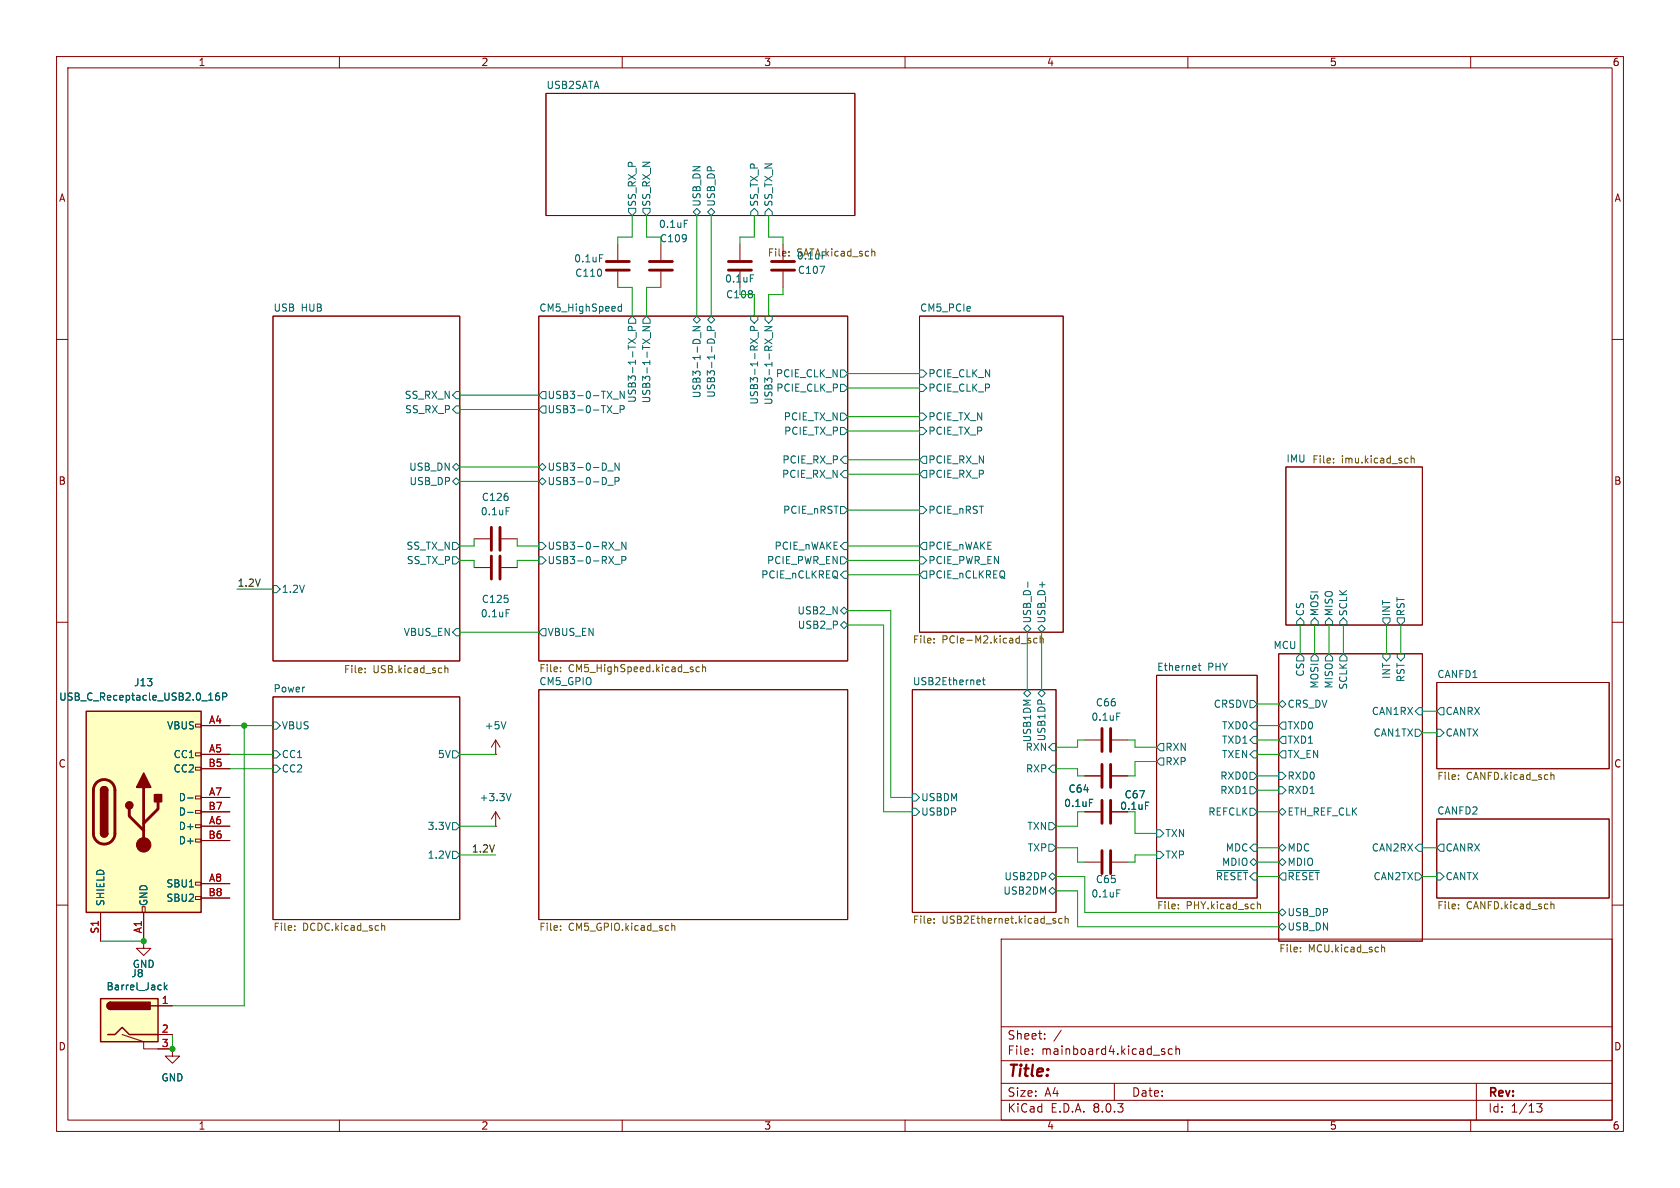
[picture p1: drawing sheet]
<svg xmlns="http://www.w3.org/2000/svg" width="297mm" height="210mm" viewBox="0 0 297 210" stroke-linecap="round" stroke-linejoin="round" font-family="sans-serif">
<g fill="none" stroke="#840000" stroke-width=".18">
<path d="M10 10h277v190h-277zM12 12h273v186h-273zM60 10v2M96.5 16.5h54.6v21.6h-54.6zM110 10v2M160 10v2M210 10v2M260 10v2M10 60h2M48.3 55.9h33v60.9h-33zM95.2 55.9h54.7v60.9h-54.7zM162.6 55.9h25.4v55.9h-25.4z"/>
<path d="M285 60h2M227.3 82.6h24.2v27.9h-24.2zM10 110h2M204.5 119.4h17.7v39.4h-17.7zM226.1 115.6h25.4v50.8h-25.4zM285 110h2M48.3 123.2h33v39.4h-33zM87.6 133.4h.1M87.6 130.8l-.7 1.3M87.6 130.8v2.6M87.6 130.8l.8 1.3M95.2 121.9h54.7v40.7h-54.7z"/>
<path d="M161.3 121.9h25.4v39.4h-25.4zM254 120.7h30.5v15.2h-30.5zM10 160h2M87.6 146.1h.1M87.6 143.5v2.6M87.6 143.5l-.7 1.3M87.6 143.5l.8 1.3M254 144.8h30.5v14h-30.5zM285 160h2M25.4 166.4v1.2h1.3l-1.3 1.3-1.3-1.3h1.3M25.4 166.4h.1M177 166h108v32h-108z"/>
<path d="M30.5 185.4v1.3h1.2l-1.2 1.3-1.3-1.3h1.3M30.5 185.4h.1M60 198v2M110 198v2M160 198v2M177 194.5h108M177 191.5h108M177 187.5h108M177 181.5h108M182.5 186.3v.1M182.5 185.5v.1M184.7 183.6v.1"/>
<path d="M184.7 182.8v.1M187.6 182.1l-1.3 2M197 191.5v3M205.5 185.9l.4 .1 .1 .2-.3 .2h-.2M205.5 185.4l.4 .1M207.2 185.5l-.4-.1-.3 .3v.4l.2 .2h.5M207.9 185.5l.2-.1 .4 .1v.9M207.9 184.9v1.5M210 198v2M260 198v2M261 191.5v6.5M271.7 195.1h.9l-.5 .6 .4 .1v.7l-.2 .1-.6-.1"/>
</g>
<g fill="none" stroke="#006464" stroke-width=".18">
<path d="M111.1 36.8h1.3v.7l-.6 .6-.7-.6zM113.7 36.8h1.2v.7l-.6 .6-.6-.6zM123.2 36.8l.6 .7-.6 .6-.6-.6zM125.1 37.5l.6-.7 .7 .7-.7 .6zM133.3 36.8l.7 .7v.6h-1.3v-.6zM135.9 36.8l.6 .7v.6h-1.2v-.6zM109.9 53.7v1.3M109.9 54.2h-.4l-.2 .2 .1 .5h.5M111.7 58.4v-.6l-.2-.1h-.3l-.1 .7h1.2M111.8 55.9l.6 .6v.7h-1.3v-.7zM112.5 58.7v1M113.6 57.7h1.3l-1.3 .8h1.3"/>
<path d="M114.3 55.9l.6 .6v.7h-1.2v-.7zM115 58.8v.9M122.5 57.7h1.3l-1.3 .8h1.3M122.6 56.5l.6-.6 .6 .6-.6 .7zM123.9 58.8v.9M125.1 56.5l.6-.6 .7 .6-.7 .7zM125.7 58.4l-.1-.6-.1-.1h-.3l-.2 .7h1.3M126.4 58.7v1M132.7 55.9h1.3v.6l-.7 .7-.6-.7zM133.3 58.4v-.6l-.2-.1h-.3l-.1 .7h1.2M134.1 58.7v1M135.2 57.7h1.3l-1.3 .8h1.3"/>
<path d="M135.3 55.9h1.2v.6l-.6 .7-.6-.7zM136.6 58.8v.9M80.6 69.2h.7v1.3h-.7l-.6-.6zM80.6 71.8h.7v1.2h-.7l-.6-.6zM95.9 71.8h.6v1.2h-.6l-.7-.6zM95.9 69.2h.6v1.3h-.6l-.7-.6zM108.4 73.1h.9M108.4 70.6h.9M109.6 72.4l.6-.1 .2-.2-.1-.3-.7-.1v1.3M110.4 69.2v1.2l-.8-1.2v1.2M148.6 75.6h.6l.7 .6-.7 .6h-.6zM148.6 73h.6l.7 .7-.7 .6h-.6z"/>
<path d="M148.6 67.9h.6l.7 .7-.7 .6h-.6zM148.6 65.4h.6l.7 .6-.7 .7h-.6zM162.6 65.4h.6l.6 .6-.6 .7h-.6zM162.6 67.9h.6l.6 .7-.6 .6h-.6zM162.6 75.6h.6l.6 .6-.6 .6h-.6zM162.6 73h.6l.6 .7-.6 .6h-.6zM80 82.6l.6-.7 .7 .7-.7 .6zM80 85.1l.6-.6 .7 .6-.7 .6zM80 98.4h.6l.7 .7-.7 .6h-.6zM80 95.9h.6l.7 .6-.7 .7h-.6zM95.2 82.6l.7-.7 .6 .7-.6 .6zM95.2 85.1l.7-.6 .6 .6-.6 .6z"/>
<path d="M95.2 95.9h.7l.6 .6-.6 .7h-.7zM95.2 98.4h.7l.6 .7-.6 .6h-.7zM107.5 83.3h.9M107.5 85.8h.9M108.7 97.2h.9M108.7 99.8h.9M108.7 85.1l.6-.1 .2-.2-.1-.3-.7-.1v1.3M109.5 81.9v1.2l-.8-1.2v1.2M109.9 99h.6l.2-.2-.1-.3-.7-.1v1.2M110.7 95.8v1.3l-.8-1.3v1.3M148.6 89.5h.6l.7 .7-.7 .6h-.6zM148.6 98.4h.6l.7 .7-.7 .6h-.6z"/>
<path d="M149.2 83.2h.7v1.3h-.7l-.6-.7zM149.2 80.6h.7v1.3h-.7l-.6-.6zM149.2 95.9h.7v1.3h-.7l-.6-.7zM162.6 89.5h.6l.6 .7-.6 .6h-.6zM162.6 98.4h.6l.6 .7-.6 .6h-.6zM163.2 80.6h.6v1.3h-.6l-.6-.6zM163.2 83.2h.6v1.3h-.6l-.6-.7zM163.2 95.9h.6v1.3h-.6l-.6-.7zM48.3 103.5h.6l.6 .6-.6 .7h-.6zM80.6 111.1h.7v1.3h-.7l-.6-.6zM95.9 111.1h.6v1.3h-.6l-.7-.6zM148.6 108l.6-.7 .7 .7-.7 .6z"/>
<path d="M149.2 109.9l.7 .6-.7 .6-.6-.6zM149.2 101h.7v1.2h-.7l-.6-.6zM163.2 101h.6v1.2h-.6l-.6-.6zM173.8 119.8v1.1l.4 .1M181 111.1l.6-.6 .6 .6-.6 .7zM181.7 102.9v.9M183.5 111.1l.6-.6 .7 .6-.7 .7zM211.8 117.7h.5M212 117.2v1.1l.3 .2M229.9 115.6l.6 .6v.6h-1.3v-.6zM229.9 109.2l.6 .7v.6h-1.3v-.6zM232.4 115.6l.6 .6v.6h-1.2v-.6z"/>
<path d="M232.4 109.2l.6 .7v.6h-1.2v-.6zM234.9 115.6l.7 .6v.6h-1.3v-.6zM234.9 109.2l.7 .7v.6h-1.3v-.6zM237.5 115.6l.6 .6v.6h-1.2v-.6zM237.5 109.2l.6 .7v.6h-1.2v-.6zM244.5 115.6h1.2v.6l-.6 .6-.6-.6zM244.5 109.2h1.2v.7l-.6 .6-.6-.6zM247 115.6h1.3v.6l-.7 .6-.6-.6zM247 109.2h1.3v.7l-.7 .6-.6-.6zM48.3 132.7h.6l.6 .7-.6 .6h-.6zM48.3 135.3h.6l.6 .6-.6 .6h-.6zM48.3 127.6h.6l.6 .7-.6 .6h-.6z"/>
<path d="M80 132.7h.6l.7 .7-.7 .6h-.6zM89.4 127.6l-.4 1.2M173.1 120.2l.2 .3-.6 .1M173.2 121h-.1M173.7 120.2h.5M181 122.6l.6-.7 .6 .7-.6 .6zM183.5 122.6l.6-.7 .7 .7-.7 .6zM186.1 135.3h.6v1.2h-.6l-.7-.6zM186.1 131.4h.6v1.3h-.6l-.7-.6zM205.1 134h.6v1.3h-.6l-.6-.7zM205.1 131.4h.6v1.3h-.6l-.6-.6zM221 123.8h.6l.6 .7-.6 .6h-.6z"/>
<path d="M221 136.5h.6l.6 .7-.6 .6h-.6zM221 139.1h.6l.6 .6-.6 .6h-.6zM221.6 127.6h.6v1.3h-.6l-.6-.6zM221.6 130.2h.6v1.2h-.6l-.6-.6zM221.6 132.7h.6v1.3h-.6l-.6-.6zM226.1 124.5l.6-.7 .6 .7-.6 .6zM226.1 136.5h.6l.6 .7-.6 .6h-.6zM226.1 139.1h.6l.6 .6-.6 .6h-.6zM226.7 130.2h.6v1.2h-.6l-.6-.6zM226.7 127.6h.6v1.3h-.6l-.6-.6zM226.7 132.7h.6v1.3h-.6l-.6-.6zM250.2 128.9h.6l.7 .6-.7 .7h-.6z"/>
<path d="M250.8 125.1h.7v1.3h-.7l-.6-.7zM254 128.9h.6l.7 .6-.7 .7h-.6zM254.6 125.1h.7v1.3h-.7l-.6-.7zM80 145.4h.6l.7 .7-.7 .6h-.6zM80 150.5h.6l.7 .6-.7 .7h-.6zM90.4 140.3l-.5 1.2M161.3 140.3h.6l.7 .7-.7 .6h-.6zM161.3 142.9h.6l.7 .6-.7 .6h-.6zM185.4 149.2h.7l.6 .7-.6 .6h-.7zM185.4 145.4h.7l.6 .7-.6 .6h-.7zM185.4 154.9l.7-.6 .6 .6-.6 .7zM185.4 157.5l.7-.7 .6 .7-.6 .6z"/>
<path d="M204.5 146.7h.6l.6 .6-.6 .7h-.6zM204.5 150.5h.6l.6 .6-.6 .7h-.6zM215.1 153.9h5.5M221 142.9h.6l.6 .6-.6 .6h-.6zM221 152.4l.6-.6 .6 .6-.6 .6zM221.6 149.2h.6v1.3h-.6l-.6-.6zM226.1 143.5l.6-.6 .6 .6-.6 .6zM226.1 152.4l.6-.6 .6 .6-.6 .6zM226.1 149.9l.6-.7 .6 .7-.6 .6zM226.7 154.3h.6v1.3h-.6l-.6-.7zM227.7 153.9h5.5M250.2 154.3h.6l.7 .6-.7 .7h-.6z"/>
<path d="M250.8 149.2h.7v1.3h-.7l-.6-.6zM254 154.3h.6l.7 .6-.7 .7h-.6zM254.6 149.2h.7v1.3h-.7l-.6-.6zM226.1 161.3l.6-.6 .6 .6-.6 .6zM226.1 163.8l.6-.6 .6 .6-.6 .7z"/>
</g>
<g fill="none" stroke="#725600" stroke-width=".18">
<path d="M139.5 45.1v.2M139.5 44.5v.1M154.3 44.4l.4 .2v.7M235.8 81.7v.1M235.8 81.1v.1M248.8 81l.1 .1M248.9 81.8h-.1M249.5 80.6v1.2M249.5 81.1l.2-.1 .3 .1v.7M64.6 118.8v.1M64.6 118.1v.2M78.6 117.7v1.2"/>
<path d="M78.6 118.2l.2-.1h.3l.1 .8M99.1 118.6v.1M99.1 118v.1M123.7 118l-.4-.1-.3 .2 .2 .6h.5M124.2 118l.2-.1 .3 .1v.7M124.2 117.5v1.2M165.1 113.5v.2M165.1 112.9v.1M183.3 112.9l-.3-.1-.3 .3 .2 .5h.4M183.9 112.9l.2-.1 .3 .1v.8M183.9 112.4v1.3M257.9 137.7v.1"/>
<path d="M257.9 137v.1M274.2 136.5v1.3M274.2 137.1l.2-.1h.3v.8M208.3 159.9v.1M222.3 159.9l.2-.1 .3 .1v.8M222.3 159.4v1.3M257.9 159.9v.1M274.2 159.4v1.3M274.2 159.9l.2-.1 .3 .1v.8M52.1 164.3v.2M52.1 163.7v.1M67.5 163.2v1.3"/>
<path d="M67.5 163.7l.2-.1 .3 .1v.8M99.1 163.7v.1M99.1 164.3v.2M118.8 163.7l.1-.1 .3 .1 .1 .8M118.8 163.2v1.3M165.1 162.4v.1M165.1 163.1v.1M187.8 162.4h-.4l-.2 .2 .1 .5h.5M188.3 162.5l.2-.1h.3v.8M188.3 161.9v1.3M208.3 160.5v.2M229.9 168.2v.1"/>
<path d="M229.9 167.5v.1M244.2 167v1.3M244.2 167.6l.2-.2 .3 .1 .1 .8M257.9 160.5v.2"/>
</g>
<path d="M17.8 176.5h10.1v7.7h-10.1z" fill="#ffffc2"/>
<path d="M17.8 176.5h10.1v7.7h-10.1zM19.6 177.2a.64 .64 0 0 0-.7 .6 .64 .64 0 0 0 .7 .6M26.7 177.8h1.2M19 182.9h1.3l1.3-1.3 1.3 1.3h5" fill="none" stroke="#840000" stroke-width=".25"/>
<g fill="#840000" stroke="#840000" stroke-width=".25">
<path d="M19.1 177.4l.5-.2v1.2a.63 .63 0 0 1-.6-.4 .63 .63 0 0 1 .1-.6z"/>
<path d="M19.6 177.2h6.9v1.2h-6.9z"/>
</g>
<path d="M27.9 177.8h2.6M21.6 182.9l3.8 1.3v1.2h5.1M27.9 182.9h2.6" fill="none" stroke="#840000" stroke-width=".18"/>
<path d="M29.1 173.7v1.3M29.2 174.5l.3 .5M29.5 174.1l-.4 .5" fill="none" stroke="#006464" stroke-width=".18"/>
<path d="M15.2 125.7h20.4v35.6h-20.4z" fill="#ffffc2"/>
<g fill="none" stroke="#840000" stroke-width=".18">
<path d="M109.2 43.2v2.8M109.2 48v2.8M116.8 43.2v2.8M116.8 48v2.8M130.8 43.2v2.8M130.8 48v2.8M138.4 43.2v2.8M138.4 48v2.8M83.8 95.3h2.8M88.6 95.3h2.8M83.8 100.3h2.8M88.6 100.3h2.8"/>
<path d="M34.5 135.6h1.1v.5h-1.1zM34.5 133.1h1.1v.5h-1.1zM34.5 128h1.1v.5h-1.1zM35.6 128.3h5M35.6 133.4h5M35.6 135.9h5M191.8 137.2h2.8M191.8 130.8h2.8M196.6 137.2h2.8M196.6 130.8h2.8M34.5 158.5h1.1v.5h-1.1zM34.5 156h1.1v.5h-1.1z"/>
<path d="M34.5 148.3h1.1v.5h-1.1zM34.5 145.8h1.1v.5h-1.1zM34.5 143.3h1.1v.5h-1.1zM34.5 140.7h1.1v.5h-1.1zM35.6 146.1h5M35.6 141h5M35.6 156.2h5M35.6 148.6h5M35.6 143.5h5M35.6 158.8h5M191.8 143.5h2.8M191.8 152.4h2.8"/>
<path d="M196.6 143.5h2.8M196.6 152.4h2.8M17.8 161.3v5.1M25.1 160.3h.6v1h-.6zM25.4 166.4h.1M25.4 161.3v5.1M27.9 177.8h2.6M27.9 182.9h2.6M27.9 185.4h2.6M30.5 185.4h.1"/>
</g>
<path d="M15.2 125.7h20.4v35.6h-20.4zM17.8 139.7a.64 .64 0 0 1 .6-.6 .64 .64 0 0 1 .6 .6M17.8 147.3a.64 .64 0 0 0 .6 .7 .64 .64 0 0 0 .6-.7" fill="none" stroke="#840000" stroke-width=".25"/>
<g fill="none" stroke="#840000" stroke-width=".51">
<path d="M107.2 46.2h4.1M107.2 47.8h4.1M114.8 46.2h4.1M114.8 47.8h4.1M128.8 46.2h4M128.8 47.8h4M136.4 46.2h4.1M136.4 47.8h4.1M86.9 93.2v4.1M86.9 98.3v4.1M88.4 93.2v4.1M88.4 98.3v4.1"/>
<path d="M17.1 138.4a1.9 1.9 0 0 1 2-.5 1.9 1.9 0 0 1 1.2 1.8v7.6a1.91 1.91 0 0 1-1.9 1.9 1.91 1.91 0 0 1-1.9-1.9v-7.7l.2-.7zM25.4 139.2v10.2M194.8 128.8v4M194.8 135.1v4.1M196.3 128.8v4M196.3 135.1v4.1M22.9 143v1.3l2.5 2.5M27.9 141.7v1.3l-2.5 2.5M194.8 141.5v4M194.8 150.4v4M196.3 141.5v4M196.3 150.4v4"/>
</g>
<g fill="#840000" stroke="#840000" stroke-width=".25">
<path d="M17.8 147.3h1.2a.64 .64 0 0 1-.6 .7 .64 .64 0 0 1-.6-.7z"/>
<path d="M17.8 139.7h1.2v7.6h-1.2z"/>
<path d="M18 139.3a.64 .64 0 0 1 .7-.2 .64 .64 0 0 1 .3 .6h-1.2z"/>
<path d="M25.4 136.7l1.3 2.5h-2.6z"/>
<path d="M27.3 140.5h1.3v1.2h-1.3z"/>
<circle cx="22.9" cy="142.4" r=".63"/>
</g>
<circle cx="25.4" cy="149.4" r="1.27" fill="#840000" stroke="#840000" stroke-width=".18"/>
<g fill="none" stroke="#006464" stroke-width=".18">
<path d="M121 38.9h.6M106 45h.6M132.7 48.6h.6M144.9 47.1h.9l-.6 1.2M89.5 89.7h.6M89.5 107.8h.6M38.7 122.5l-.4 .1a.86 .86 0 0 0 0 1.2l.5-.2v-.4l-.2-.2h-.4l-.1 .2M39.4 123.2l.6-.1 .1-.2-.1-.3-.6-.1v1.3M197.4 126.1h.6M33.2 141.1h.9M33.2 143.6h.9M192.6 141.3h.6"/>
<path d="M197.4 157.3h.6M202.5 141.8h.6M29.1 173.7v1.3M29.2 174.5l.3 .5M29.5 174.1l-.4 .5"/>
</g>
<g fill="none" stroke="#009600" stroke-width=".18">
<path d="M111.8 38.1v3.8h-2.6v1.3M114.3 38.1v3.8h2.5M123.2 38.1v17.8M125.7 38.1v17.8M133.3 38.1v3.8h-2.5v1.3M135.9 38.1v3.8h2.5v1.3M109.2 50.8h2.6v5.1M116.8 50.8h-2.5v5.1M130.8 50.8v1.3h2.5v3.8M138.4 50.8v1.3h-2.5v3.8M81.3 72.4h13.9M81.3 69.9h13.9"/>
<path d="M149.9 68.6h12.7M149.9 66h12.7M149.9 76.2h12.7M149.9 73.7h12.7M81.3 82.6h13.9M81.3 99.1h2.5v1.2M81.3 85.1h13.9M83.8 95.3v1.2h-2.5M91.4 95.3v1.2h3.8M95.2 99.1h-3.8v1.2M149.9 96.5h12.7M149.9 99.1h12.7"/>
<path d="M149.9 90.2h12.7M149.9 83.8h12.7M149.9 81.3h12.7M41.9 104.1h6.4M81.3 111.8h13.9M149.9 110.5h6.3v33h5.1M149.9 108h7.6v33h3.8M149.9 101.6h12.7M181.6 111.8v10.1M184.1 111.8v10.1M229.9 110.5v5.1M232.4 110.5v5.1"/>
<path d="M234.9 110.5v5.1M237.5 110.5v5.1M245.1 110.5v5.1M247.6 110.5v5.1M40.6 128.3h7.7M40.6 133.4h7.7M40.6 135.9h7.7M43.2 128.3v49.5h-12.7M81.3 133.4h6.3M186.7 135.9h3.8v1.3h1.3M191.8 130.8h-1.3v1.3h-3.8M199.4 130.8h1.3v1.3h3.8"/>
<path d="M204.5 134.6h-3.8v2.6h-1.3M222.2 128.3h3.9M222.2 133.4h3.9M222.2 130.8h3.9M222.2 139.7h3.9M222.2 137.2h3.9M222.2 124.5h3.9M251.5 125.7h2.5M251.5 129.5h2.5M81.3 146.1h6.3M81.3 151.1h6.3M186.7 149.9h3.8v2.5h1.3"/>
<path d="M186.7 154.9h5.1v6.4h34.3M186.7 157.5h3.8v6.3h35.6M191.8 143.5h-1.3v2.6h-3.8M200.7 143.5v3.8h3.8M204.5 151.1h-3.8v1.3h-1.3M222.2 149.9h3.9M222.2 143.5h3.9M222.2 154.9h3.9M222.2 152.4h3.9M251.5 149.9h2.5M251.5 154.9h2.5M17.8 166.4h7.6"/>
<path d="M30.5 182.9v2.5"/>
</g>
<g fill="#009600" stroke="#009600" stroke-width=".18">
<circle cx="25.4" cy="166.4" r=".46"/>
<circle cx="30.5" cy="185.4" r=".46"/>
<circle cx="43.2" cy="128.3" r=".46"/>
</g>
<text font-size="2.8" fill="#840000" x="178" y="190.9">Title:</text>
<g font-size="2.1" fill="#840000">
<text x="178" y="184">Sheet:</text>
<text x="178" y="186.7">File:</text>
<text x="184.1" y="186.7">mainboard4.kicad_sch</text>
<text x="178" y="196.9">KiCad</text>
<text x="178" y="194.1">Size:</text>
<text x="184.7" y="194.1">A4</text>
<text x="185.7" y="196.9">E.D.A.</text>
<text x="193.3" y="196.9">8.0.3</text>
<text x="200" y="194.1">Date:</text>
<text x="263" y="194.3">Rev:</text>
<text x="263" y="196.9">Id:</text>
<text x="267.1" y="196.9">1/13</text>
</g>
<g font-size="1.8" fill="#840000">
<text x="35" y="11.9">1</text>
<text x="85" y="11.9">2</text>
<text x="135" y="11.9">3</text>
<text x="185" y="11.9">4</text>
<text x="235" y="11.9">5</text>
<text x="285" y="11.9">6</text>
<text x="10.3" y="35.9">A</text>
<text x="285.3" y="35.9">A</text>
<text x="10.3" y="85.9">B</text>
<text x="285.3" y="85.9">B</text>
<text x="10.3" y="135.9">C</text>
<text x="285.3" y="135.9">C</text>
<text x="10.3" y="185.9">D</text>
<text x="285.3" y="185.9">D</text>
<text x="35" y="199.9">1</text>
<text x="85" y="199.9">2</text>
<text x="135" y="199.9">3</text>
<text x="185" y="199.9">4</text>
<text x="235" y="199.9">5</text>
<text x="285" y="199.9">6</text>
</g>
<g font-size="1.8" fill="#006464">
<text x="96.5" y="15.8">USB2SATA</text>
<text x="112.6" y="36.6" transform="rotate(-90 112.6 36.6)">SS_RX_P</text>
<text x="115.2" y="36.6" transform="rotate(-90 115.2 36.6)">SS_RX_N</text>
<text x="116.4" y="40.5">0.1uF</text>
<text x="124.1" y="36.6" transform="rotate(-90 124.1 36.6)">USB_DN</text>
<text x="126.6" y="36.6" transform="rotate(-90 126.6 36.6)">USB_DP</text>
<text x="134.2" y="36.6" transform="rotate(-90 134.2 36.6)">SS_TX_P</text>
<text x="136.8" y="36.6" transform="rotate(-90 136.8 36.6)">SS_TX_N</text>
<text x="101.4" y="46.6">0.1uF</text>
<text x="140.8" y="46.1">0.1uF</text>
<text x="140.9" y="45.7">SATA.kicad_sch</text>
<text x="101.6" y="49.1">C110</text>
<text x="128.1" y="50.1">0.1uF</text>
<text x="128.3" y="52.9">C108</text>
<text x="141" y="48.6">C107</text>
<text x="48.3" y="55.2">USB</text>
<text x="53.2" y="55.2">HUB</text>
<text x="95.2" y="55.2">CM5_HighSpeed</text>
<text x="162.6" y="55.2">CM5_PCIe</text>
<text x="71.5" y="70.7">SS_RX_N</text>
<text x="96.7" y="70.7">USB3-0-TX_N</text>
<text x="112.6" y="71.3" transform="rotate(-90 112.6 71.3)">USB3-1-TX_P</text>
<text x="115.2" y="71.4" transform="rotate(-90 115.2 71.4)">USB3-1-TX_N</text>
<text x="124.1" y="70.5" transform="rotate(-90 124.1 70.5)">USB3-1-D_N</text>
<text x="126.6" y="70.4" transform="rotate(-90 126.6 70.4)">USB3-1-D_P</text>
<text x="134.2" y="71.6" transform="rotate(-90 134.2 71.6)">USB3-1-RX_P</text>
<text x="136.8" y="71.7" transform="rotate(-90 136.8 71.7)">USB3-1-RX_N</text>
<text x="137.1" y="66.9">PCIE_CLK_N</text>
<text x="137.1" y="69.4">PCIE_CLK_P</text>
<text x="164" y="66.9">PCIE_CLK_N</text>
<text x="164" y="69.4">PCIE_CLK_P</text>
<text x="71.5" y="73.3">SS_RX_P</text>
<text x="96.7" y="73.3">USB3-0-TX_P</text>
<text x="138.5" y="74.5">PCIE_TX_N</text>
<text x="138.5" y="77.1">PCIE_TX_P</text>
<text x="164" y="77.1">PCIE_TX_P</text>
<text x="164" y="74.5">PCIE_TX_N</text>
<text x="72.2" y="83.4">USB_DN</text>
<text x="96.7" y="83.4">USB3-0-D_N</text>
<text x="138.2" y="82.1">PCIE_RX_P</text>
<text x="164" y="82.1">PCIE_RX_N</text>
<text x="227.3" y="81.8">IMU</text>
<text x="72.3" y="86">USB_DP</text>
<text x="85.1" y="88.7">C126</text>
<text x="96.7" y="86">USB3-0-D_P</text>
<text x="138.2" y="84.7">PCIE_RX_N</text>
<text x="164" y="84.7">PCIE_RX_P</text>
<text x="84.9" y="91.3">0.1uF</text>
<text x="138.3" y="91">PCIE_nRST</text>
<text x="164" y="91">PCIE_nRST</text>
<text x="71.8" y="97.4">SS_TX_N</text>
<text x="71.8" y="99.9">SS_TX_P</text>
<text x="96.7" y="97.4">USB3-0-RX_N</text>
<text x="96.7" y="99.9">USB3-0-RX_P</text>
<text x="135.5" y="99.9">PCIE_PWR_EN</text>
<text x="136.8" y="97.4">PCIE_nWAKE</text>
<text x="164" y="97.4">PCIE_nWAKE</text>
<text x="164" y="99.9">PCIE_PWR_EN</text>
<text x="49.7" y="105">1.2V</text>
<text x="85.1" y="106.8">C125</text>
<text x="134.5" y="102.5">PCIE_nCLKREQ</text>
<text x="164" y="102.5">PCIE_nCLKREQ</text>
<text x="71.3" y="112.6">VBUS_EN</text>
<text x="84.9" y="109.3">0.1uF</text>
<text x="96.7" y="112.6">VBUS_EN</text>
<text x="140.9" y="108.8">USB2_N</text>
<text x="140.9" y="111.4">USB2_P</text>
<text x="182.5" y="110.3" transform="rotate(-90 182.5 110.3)">USB_D-</text>
<text x="185" y="110.3" transform="rotate(-90 185 110.3)">USB_D+</text>
<text x="230.7" y="109" transform="rotate(-90 230.7 109)">CS</text>
<text x="233.3" y="109" transform="rotate(-90 233.3 109)">MOSI</text>
<text x="235.8" y="109" transform="rotate(-90 235.8 109)">MISO</text>
<text x="238.4" y="109" transform="rotate(-90 238.4 109)">SCLK</text>
<text x="246" y="109" transform="rotate(-90 246 109)">INT</text>
<text x="248.5" y="109" transform="rotate(-90 248.5 109)">RST</text>
<text x="95.2" y="119.2">File:</text>
<text x="204.5" y="118.7">Ethernet</text>
<text x="213.5" y="118.7">PHY</text>
<text x="225" y="114.8">MCU</text>
<text x="230.7" y="119.7" transform="rotate(-90 230.7 119.7)">CS</text>
<text x="254" y="119.9">CANFD1</text>
<text x="10.4" y="124.1">USB_C_Receptacle_USB2.0_16P</text>
<text x="23.6" y="121.5">J13</text>
<text x="48.3" y="122.5">Power</text>
<text x="95.2" y="121.2">CM5_GPIO</text>
<text x="161.3" y="121.2">USB2Ethernet</text>
<text x="193.6" y="125.1">C66</text>
<text x="214.5" y="125.3">CRSDV</text>
<text x="227.5" y="125.3">CRS_DV</text>
<text x="233.3" y="121.8" transform="rotate(-90 233.3 121.8)">MOSI</text>
<text x="235.8" y="121.8" transform="rotate(-90 235.8 121.8)">MISO</text>
<text x="238.4" y="122" transform="rotate(-90 238.4 122)">SCLK</text>
<text x="246" y="120.1" transform="rotate(-90 246 120.1)">INT</text>
<text x="248.5" y="120.7" transform="rotate(-90 248.5 120.7)">RST</text>
<text x="29.4" y="129.1">VBUS</text>
<text x="49.7" y="129.1">VBUS</text>
<text x="85.6" y="129.1">+5V</text>
<text x="182.5" y="131.3" transform="rotate(-90 182.5 131.3)">USB1DM</text>
<text x="185" y="131.1" transform="rotate(-90 185 131.1)">USB1DP</text>
<text x="192.8" y="127.6">0.1uF</text>
<text x="215.9" y="129.1">TXD0</text>
<text x="215.9" y="131.7">TXD1</text>
<text x="227.5" y="131.7">TXD1</text>
<text x="227.5" y="129.1">TXD0</text>
<text x="242.4" y="126.6">CAN1RX</text>
<text x="242.7" y="130.4">CAN1TX</text>
<text x="255.5" y="126.6">CANRX</text>
<text x="255.5" y="130.4">CANTX</text>
<text x="30.6" y="134.2">CC1</text>
<text x="30.6" y="136.8">CC2</text>
<text x="49.7" y="134.2">CC1</text>
<text x="49.7" y="136.8">CC2</text>
<text x="77.3" y="134.2">5V</text>
<text x="181.2" y="132.9">RXN</text>
<text x="181.3" y="136.8">RXP</text>
<text x="205.9" y="135.5">RXP</text>
<text x="205.9" y="132.9">RXN</text>
<text x="215.9" y="134.2">TXEN</text>
<text x="227.5" y="134.2">TX_EN</text>
<text x="31.5" y="141.8">D-</text>
<text x="84.7" y="141.8">+3.3V</text>
<text x="162.8" y="141.8">USBDM</text>
<text x="188" y="142.8">0.1uF</text>
<text x="188.8" y="140.3">C64</text>
<text x="197.9" y="143.4">0.1uF</text>
<text x="198.7" y="141.3">C67</text>
<text x="215.6" y="138">RXD0</text>
<text x="215.6" y="140.6">RXD1</text>
<text x="227.5" y="138">RXD0</text>
<text x="227.5" y="140.6">RXD1</text>
<text x="31.5" y="146.9">D+</text>
<text x="31.5" y="149.5">D+</text>
<text x="31.5" y="144.4">D-</text>
<text x="75.5" y="146.9">3.3V</text>
<text x="162.8" y="144.4">USBDP</text>
<text x="181.5" y="146.9">TXN</text>
<text x="205.9" y="148.2">TXN</text>
<text x="213.5" y="144.4">REFCLK</text>
<text x="227.5" y="144.4">ETH_REF_CLK</text>
<text x="254" y="144.1">CANFD2</text>
<text x="75.5" y="152">1.2V</text>
<text x="177.5" y="155.8">USB2DP</text>
<text x="181.6" y="150.7">TXP</text>
<text x="205.9" y="152">TXP</text>
<text x="214.8" y="155.8">~{RESET}</text>
<text x="215.9" y="153.3">MDIO</text>
<text x="216.6" y="150.7">MDC</text>
<text x="227.5" y="155.8">~{RESET}</text>
<text x="227.5" y="153.3">MDIO</text>
<text x="227.5" y="150.7">MDC</text>
<text x="242.4" y="150.7">CAN2RX</text>
<text x="242.7" y="155.8">CAN2TX</text>
<text x="255.5" y="150.7">CANRX</text>
<text x="255.5" y="155.8">CANTX</text>
<text x="18.6" y="160.3" transform="rotate(-90 18.6 160.3)">SHIELD</text>
<text x="26.3" y="160.3" transform="rotate(-90 26.3 160.3)">GND</text>
<text x="29.3" y="157.1">SBU1</text>
<text x="29.3" y="159.6">SBU2</text>
<text x="177.3" y="158.3">USB2DM</text>
<text x="192.8" y="158.9">0.1uF</text>
<text x="193.6" y="156.3">C65</text>
<text x="227.5" y="162.2">USB_DP</text>
<text x="227.5" y="164.7">USB_DN</text>
<text x="23.1" y="172.9">J8</text>
<text x="23.4" y="171.3">GND</text>
<text x="18.7" y="175.3">Barrel_Jack</text>
<text x="28.4" y="191.4">GND</text>
</g>
<text font-size="1.8" fill="#009600" x="116.6" y="43">C109</text>
<g font-size="1.8" fill="#725600">
<text x="135.6" y="45.7">File:</text>
<text x="231.9" y="82.2">File:</text>
<text x="237.1" y="82.2">imu.kicad_sch</text>
<text x="60.7" y="119.3">File:</text>
<text x="65.9" y="119.3">USB.kicad_sch</text>
<text x="100.5" y="119.2">CM5_HighSpeed.kicad_sch</text>
<text x="161.3" y="114.1">File:</text>
<text x="166.5" y="114.1">PCIe-M2.kicad_sch</text>
<text x="254" y="138.2">File:</text>
<text x="259.2" y="138.2">CANFD.kicad_sch</text>
<text x="204.5" y="161.1">File:</text>
<text x="209.7" y="161.1">PHY.kicad_sch</text>
<text x="254" y="161.1">File:</text>
<text x="259.2" y="161.1">CANFD.kicad_sch</text>
<text x="48.3" y="164.9">File:</text>
<text x="53.5" y="164.9">DCDC.kicad_sch</text>
<text x="95.2" y="164.9">File:</text>
<text x="100.5" y="164.9">CM5_GPIO.kicad_sch</text>
<text x="161.3" y="163.6">File:</text>
<text x="166.5" y="163.6">USB2Ethernet.kicad_sch</text>
<text x="226.1" y="168.7">File:</text>
<text x="231.3" y="168.7">MCU.kicad_sch</text>
</g>
<g font-size="1.8" fill="#0f0f0f">
<text x="41.9" y="103.8">1.2V</text>
<text x="83.3" y="150.8">1.2V</text>
</g>
<g font-size="1.8" fill="#a90000">
<text x="36.8" y="128">A4</text>
<text x="36.8" y="135.6">B5</text>
<text x="36.8" y="133.1">A5</text>
<text x="36.8" y="143.3">B7</text>
<text x="36.8" y="140.7">A7</text>
<text x="36.8" y="148.3">B6</text>
<text x="36.8" y="145.8">A6</text>
<text x="36.8" y="156">A8</text>
<text x="36.8" y="158.5">B8</text>
<text x="17.5" y="165.1" transform="rotate(-90 17.5 165.1)">S1</text>
<text x="25.1" y="165.1" transform="rotate(-90 25.1 165.1)">A1</text>
<text x="28.5" y="177.5">1</text>
<text x="28.5" y="182.6">2</text>
<text x="28.5" y="185.2">3</text>
</g>
</svg>
